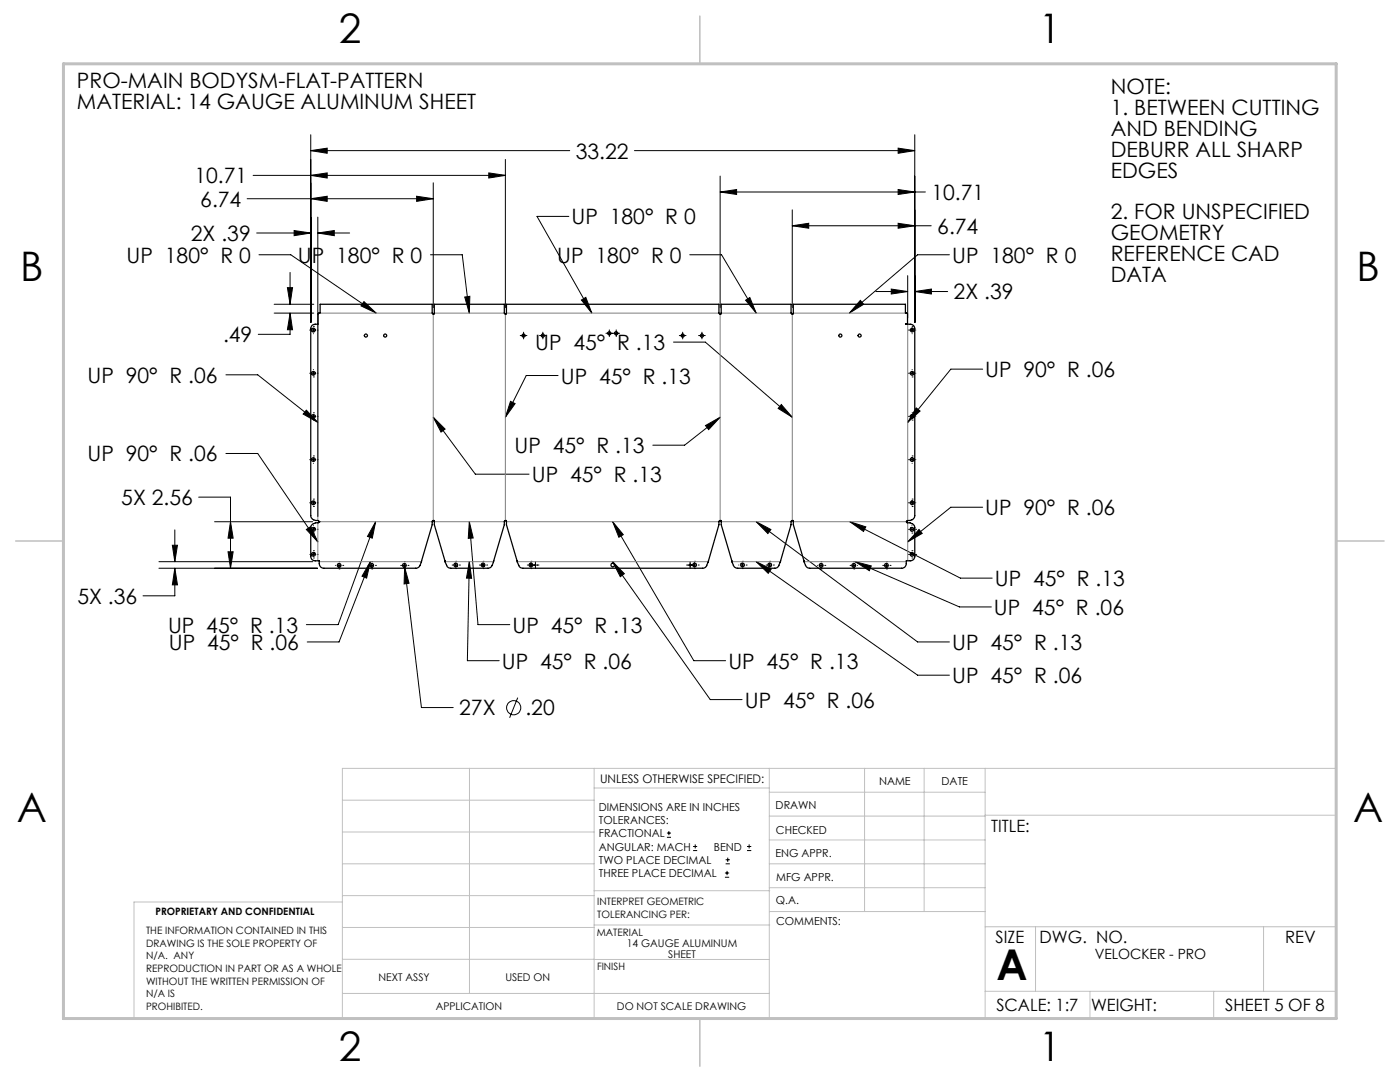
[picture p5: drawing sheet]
<svg xmlns="http://www.w3.org/2000/svg" width="279mm" height="216mm" viewBox="0 0 279 216" stroke-linecap="round" stroke-linejoin="round" font-family="sans-serif">
<g fill="none" stroke="#000" stroke-width=".2">
<path d="M49.3 39.7h37.2M50.5 35h50.4M62 30.1l3.3-.5v1zM62 39.7l3.3-.5v1zM62 35l3.3-.5v1zM62 26.9v37.4M62 30.1h51.7M83.1 39.2l3.4 .5-3.4 .5zM86.5 36.5v24.9M97.5 34.5l3.4 .5-3.4 .5zM100.9 31.8v29.6M126.6 30.1h56"/>
<path d="M143.7 38.3l3.3-.5v1zM143.7 35.1v26.3M143.7 38.3h41M179.2 29.6l3.4 .5-3.4 .5zM179.2 37.8l3.4 .5-3.4 .5zM182.6 26.9v37.4M51.2 46.5h10.8M51.7 50.8h6.3l17.1 11.7M57.4 57.4h1l-.5 3.3zM57.9 54.4v6.3M58.7 46l3.3 .5-3.3 .5zM63.4 46.5l3.3-.5v1z"/>
<path d="M63.4 43.3v59.7M63.4 46.5h6.4M85.9 50.8h6.4l1.4 11.7M92.7 59.3l1.1-.2-.1 3.4zM113.5 43.2h-6.3l10.9 19.3M116 59.9l.9-.6 1.2 3.2zM137.7 50.8h6.3l6.9 11.7M148.8 59.9l.8-.5 1.3 3.1zM158.1 45l3.3-.4v.9zM158.1 41.9v19.5M158.1 45h27.7M171.7 59.9l.7 .8-2.9 1.8z"/>
<path d="M174.8 58.2h6.4M177.9 57.7l3.3 .5-3.3 .5zM179.2 44.6l3.4 .4-3.4 .5zM181.2 55v8.4M182.6 58.2l3.3-.5v1zM182.6 58.2h6.5M189.5 50.8h-6.4l-13.6 11.7M45.1 74.8h6.3l12 9.5M54.7 60.7h7.9M54.7 62.5h7.9M57.9 62.5l.5 3.3h-1zM57.9 62.5v4.2h-6.4"/>
<path d="M61.8 74.5h.1M61.8 65.9h.1M62.2 74.5h.7M62.2 65.9h.7M62.5 75.2h.1M62.5 65.1h.1M62.5 65.5v.7M62.5 66.6h.1M62.5 73.7v.1M62.5 74.1v.7M63.3 74.5h.1M63.3 65.9h.1"/>
<path d="M72.6 60.2l2.5 2.3-3.1-1.5zM103.8 67h1.4M104.5 66.3v1.3M107.7 67h1.3M108.3 66.3v1.3M111.4 74.9h-6.4l-4.1 8.4M120.9 66.5h2.7M121.6 65.8v1.4M123 65.8v1.4M134.4 68.3h6.4l17.3 15M135.6 67h1.3M136.2 66.3v1.3"/>
<path d="M139.4 67h1.4M140.1 66.3v1.3M181.3 74.5h.1M181.3 65.9h.1M181.7 74.5h.7M181.7 65.9h.7M182 75.2h.1M182 65.1h.1M182 65.5v.7M182 66.6h.1M182 73.7v.1M182 74.1v.7"/>
<path d="M182.7 74.5h.1M182.7 65.9h.1M196.1 73.7h-6.3l-8.6 10.6M39.7 99.2h6.3v14.2M45.1 90.5h6.3l12 17.6M61.1 81.8l2.3 2.5-2.9-1.7zM61.8 83.1h.1M61.8 91.7h.1M62.2 83.1h.7M62.2 91.7h.7M62.5 82.4h.1M62.5 83.8h.1"/>
<path d="M62.5 91h.1M62.5 99.6h.1M62.5 82.7v.8M62.5 91.3v.8M62.5 92.4v.1M62.5 100v.7M63.3 83.1h.1M63.3 91.7h.1M86.5 83.3l2.3 2.3-.8 .6zM86.5 83.3l8.4 11.3h10.7M101.9 80.1l.9 .4-1.9 2.8zM140.8 84.9l2.9-1.6-2.3 2.4z"/>
<path d="M143.7 83.3l-7.1 5.5h-6.3M155.9 80.7l2.2 2.6-2.8-1.8zM181.3 91.7h.1M181.3 83.1h.1M181.7 83.1h.7M181.7 91.7h.7M182 99.6h.1M182 91h.1M182 82.4h.1M182 83.8h.1M182 82.7v.8M182 91.3v.8"/>
<path d="M182 92.4v.1M182 100v.7M182.7 83.1h.1M182.7 91.7h.1M182.8 81.4l.8 .6-2.4 2.3zM31.7 113.4h31.7M31.7 112.1h30.7M34.4 108.8h1l-.5 3.3zM34.9 113.4l.5 3.3h-1zM34.9 113.4v5.5h-6.4M34.9 105.7v6.4M42.8 104.1h19.6"/>
<path d="M45.5 110.1h1l-.5 3.3zM46 104.1l.5 3.3h-1zM61.1 105.7l.9-.6 1.4 3zM61.8 100.3h.1M61.8 105.6h.1M61.8 110.6h.1M62.2 105.6h.7M62.2 110.6h.7M62.2 100.3h.7M62.5 106.4h.1M62.5 109.9h.1M62.5 111.3h.1"/>
<path d="M62.5 101.1h.1M62.5 104.9h.1M62.5 105.3v.7M62.5 110.2v.8M63.3 105.6h.1M63.3 110.6h.1M63.3 100.3h.1M66.9 112.8h.1M67.3 112.8h.7M67.7 112.1h.1M67.7 113.5h.1M67.7 112.4v.8"/>
<path d="M68.4 112.8h.1M73.4 112.8h.1M73.8 112.8h.7M73.9 112.1l-.7 3.3-1-.4zM73.9 112.1l-6.2 16h-6.4M74.2 112.1h.1M74.2 113.5h.1M74.2 112.4v.8M74.9 112.8h.1M75 104.1l-.7 3.3-1-.4zM75 104.1l-7.5 20.5h-6.4M80 112.8h.1"/>
<path d="M80.3 112.8h.8M80.7 112.1h.1M80.7 113.5h.1M80.7 112.4v.8M80.8 113.2l.8 3.2-1 .1zM80.8 113.2l3.3 28h6.4M81.4 112.8h.1M90.2 112.7h.1M90.6 112.7h.7M90.9 112h.1M90.9 113.5h.1M90.9 112.4v.7"/>
<path d="M91.7 112.7h.1M93.7 112.1l.4 3.3h-1zM93.7 104.1l.7 3.3h-.9zM93.7 112.1l-.4 19.7h6.3M93.7 104.1l1.7 20.5h6.3M95.7 112.7h.1M96 112.7h.8M96.4 112h.1M96.4 113.5h.1M96.4 112.4v.7M97.1 112.7h.1M105.2 112.7h.1"/>
<path d="M105.6 112.7h2M106 112h.1M106 113.5h.1M106 112.4v.7M106.7 112.7h.1M106.9 112v1.5M122.3 112.1l2.3 2.4-.8 .6zM122.3 104.1l2.1 2.6-.9 .5zM122.3 112.1l19.4 27.5h6.4M122.3 104.1l16.2 27.7h6.3M137 112.7h2M137.7 112v1.5"/>
<path d="M137.9 112.7h.1M138.6 112h.1M138.6 113.5h.1M138.6 112.4v.7M139.3 112.7h.1M147.4 112.7h.1M147.8 112.7h.7M148.2 112h.1M148.2 113.5h.1M148.2 112.4v.7M148.9 112.7h.1M150.9 112.1l3 1.5-.6 .8z"/>
<path d="M150.9 104.1l2.9 1.6-.6 .8zM150.9 112.1l32.2 22.6h6.4M150.9 104.1l32.2 24h6.4M152.9 112.7h.1M153.2 112.7h.8M153.6 112h.1M153.6 113.5h.1M153.6 112.4v.7M154.3 112.7h.1M163.1 112.8h.1M163.5 112.8h.7M163.9 112.1h.1"/>
<path d="M163.9 113.5h.1M163.9 112.4v.8M164.6 112.8h.1M169.6 104.1l3.2 1-.5 .9zM169.6 104.1l22.1 11.3h6.3M169.7 112.8h.1M170 112.8h.7M170.4 112.1h.1M170.4 113.5h.1M170.4 112.4v.8M170.7 112.1l3.2 .8-.4 1zM170.7 112.1l20.8 9h6.3"/>
<path d="M171.1 112.8h.1M176.2 112.8h.1M176.5 112.8h.8M176.9 112.1h.1M176.9 113.5h.1M176.9 112.4v.8M177.6 112.8h.1M181.3 110.6h.1M181.3 105.6h.1M181.3 100.3h.1M181.6 105.6h.8M181.6 110.6h.8"/>
<path d="M181.7 100.3h.7M182 109.9h.1M182 111.3h.1M182 106.4h.1M182 104.9h.1M182 105.3v.7M182 110.2v.8M182 101.1h.1M182.7 110.6h.1M182.7 105.6h.1M182.7 100.3h.1M183.4 105.7l.6 .7-2.8 1.7z"/>
<path d="M196.1 101.2h-6.3l-8.6 6.9M103.3 139.2l-1.6 4M133.1 167.1h.8M133.1 166.2h.8M133.5 165.8v.9M138.3 169.7h.8M138.3 168.9h.8M138.7 168.5v.8M144.7 175h.8M144.7 174.2h.8M144.8 172.4h.9M144.8 171.6h.9"/>
<path d="M145.1 173.8v.8M145.2 171.1v.9M149.1 169.7h.8M149.1 168.9h.8M149.5 168.5v.8"/>
<circle cx="102.5" cy="141.2" r="1.41"/>
</g>
<g fill="none" stroke="#808080" stroke-width=".2">
<path d="M63.4 64.7v39.2M63.9 62.5h22.4M86.5 62.7v41.2M86.7 62.5h13.9M100.9 62.7v41.2M101.1 62.5h42.4M143.7 62.7v41.2M143.9 62.5h14M158.1 62.7v41.2M158.3 62.5h22.4M181.2 64.7v39.2M63.4 104.3v7.6"/>
<path d="M63.7 104.1h22.6M63.7 112.1h20.4M86.7 104.1h13.9M88.8 112.1h9.7M101.1 104.1h42.4M103.2 112.1h38.2M143.9 104.1h14M146.1 112.1h9.7M158.3 104.1h22.6M160.5 112.1h20.4M181.2 104.3v7.6"/>
</g>
<g fill="none" stroke="#c0c0c0" stroke-width=".2">
<path d="M68.3 159.7h50.3M93.7 153.3v44.9M118.6 153.3v49.9M118.6 157.2h34.9M153.5 153.3v49.9M153.5 158.1h43.1M172.5 153.3v28.6M184.4 153.3v28.6M196.6 153.3v49.9M68.3 180h-41.6v23.2h240v-49.9h-198.4v49.9M68.3 178.7h50.3M68.3 172.4h50.3"/>
<path d="M68.3 166h50.3M118.6 177.7h35M153.5 167.6h43.1M153.5 162.8h43.1M153.5 172.4h43.1M153.5 177.1h43.1M196.6 162.7h70.1M68.3 198.2h85.2M68.3 191.4l85.2 .1M68.3 185.1h50.3M118.6 184.6h35M153.6 181.9h43"/>
<path d="M196.6 197.8h70.1M196.6 184.9h70.1M206.7 184.9v12.9M217.5 197.8v5.4M242.2 197.8v5.4M252.2 184.9v12.9"/>
</g>
<path d="M139.7 3.2v9.5M3.1 107.9h9.6M266.7 107.9h9.5M139.7 203.2v9.6" fill="none" stroke="#c0c0c0" stroke-width=".3"/>
<path d="M12.7 12.7h254v190.5h-254z" fill="none" stroke="#c0c0c0" stroke-width=".6"/>
<g fill="#000">
<path d="M62 30.1l3.3-.5v1zM179.2 29.6l3.4 .5-3.4 .5zM63.4 46.5l3.3-.5v1zM58.7 46l3.3 .5-3.3 .5zM34.9 113.4l.5 3.3h-1zM34.4 108.8h1l-.5 3.3zM45.5 110.1h1l-.5 3.3zM46 104.1l.5 3.3h-1zM182.6 58.2l3.3-.5v1zM177.9 57.7l3.3 .5-3.3 .5zM83.1 39.2l3.4 .5-3.4 .5zM62 39.7l3.3-.5v1zM97.5 34.5l3.4 .5-3.4 .5zM62 35l3.3-.5v1zM179.2 44.6l3.4 .4-3.4 .5zM158.1 45l3.3-.4v.9zM143.7 38.3l3.3-.5v1zM179.2 37.8l3.4 .5-3.4 .5zM57.4 57.4h1l-.5 3.3zM57.9 62.5l.5 3.3h-1zM80.8 113.2l-.2 3.3 1-.1z"/>
<path d="M61.1 81.8l2.3 2.5-2.9-1.7zM61.1 105.7l.9-.6 1.4 3zM182.8 81.4l.8 .6-2.4 2.3zM183.4 105.7l.6 .7-2.8 1.7zM170.7 112.1l3.2 .8-.4 1zM150.9 112.1l3 1.5-.6 .8zM122.3 112.1l2.3 2.4-.8 .6zM93.7 112.1l.4 3.3h-1zM73.9 112.1l-.7 3.3-1-.4zM169.6 104.1l3.2 1-.5 .9zM150.9 104.1l2.9 1.6-.6 .8zM122.3 104.1l2.1 2.6-.9 .5zM93.7 104.1l.7 3.3h-.9zM75 104.1l-.7 3.3-1-.4zM86.5 83.3l2.3 2.3-.8 .6zM101.9 80.1l.9 .4-1.9 2.8zM155.9 80.7l2.2 2.6-2.8-1.8zM140.8 84.9l2.9-1.6-2.3 2.4zM171.7 59.9l.7 .8-2.9 1.8zM72.6 60.2l2.5 2.3-3.1-1.5zM148.8 59.9l.8-.5 1.3 3.1zM116 59.9l.9-.6 1.2 3.2zM92.7 59.3l1.1-.2-.1 3.4z"/>
</g>
<g fill="none" stroke="#000" stroke-width=".25">
<path d="M86.5 62.7l-.2-.2v-1.8h-22.4v1.7l-.4 .2v2.1a1.03 1.03 0 0 0-1.5 .9v37.3a.9 .9 0 0 0 .6 .8l1 .2 .1 .2M86.5 62.7h.1M86.5 62.7l.2-.2v-1.8h13.9v1.8l.3 .2M100.9 62.7h.1M100.9 62.7l.2-.2v-1.8h42.4v1.7l.2 .3M143.7 62.7h.1M143.7 62.7l.2-.2v-1.8h14v1.7l.2 .3M158.1 62.7h.1M158.1 62.7l.2-.2v-1.8h22.4v1.7l.4 .2v2l-.4 .1h.9a.9 .9 0 0 1 1 .9v37.3a.9 .9 0 0 1-.6 .8l-1 .2-.1 .2M63.7 104.1h.1M86.5 103.9l.2 .1v.7l2.4 8.1a.82 .82 0 0 0 .9 .6h7.4a.9 .9 0 0 0 .8-.6l2.4-8.1v-.7l.3-.1M86.5 103.9h.1"/>
<path d="M86.5 103.9l-.2 .1v.7l-2.5 8.1a.9 .9 0 0 1-.8 .6h-18.4a.9 .9 0 0 1-.9-.9v-.6h-.8a.85 .85 0 0 1-.9-.9v-5.7a.82 .82 0 0 1 .6-.8l.4-.2h.5l.2-.2M100.9 103.9l.2 .1v.7l2.4 8.1a.82 .82 0 0 0 .9 .6h35.8a.82 .82 0 0 0 .8-.6l2.5-8.1v-.6l.2-.2M100.9 103.9h.1M143.7 103.9l.2 .1v.7l2.5 8.1a.9 .9 0 0 0 .8 .6h7.4a.82 .82 0 0 0 .8-.6l2.5-8.1v-.6l.2-.2M143.7 103.9h.1M158.1 103.9l.2 .1v.7l2.5 8.1a.9 .9 0 0 0 .8 .6h18.4a.9 .9 0 0 0 .9-.9v-.6h.7a.9 .9 0 0 0 1-.9v-5.7a.82 .82 0 0 0-.6-.8l-.4-.2h-.6l-.1-.2M158.1 103.9h.1M180.9 104.1h.1"/>
<circle cx="62.5" cy="74.5" r=".36"/>
<circle cx="62.5" cy="65.8" r=".36"/>
<circle cx="73" cy="67" r=".31"/>
<circle cx="76.9" cy="67" r=".31"/>
<circle cx="104.5" cy="67" r=".31"/>
<circle cx="108.3" cy="67" r=".31"/>
<circle cx="121.6" cy="66.5" r=".32"/>
<circle cx="123" cy="66.5" r=".32"/>
<circle cx="136.2" cy="67" r=".31"/>
<circle cx="140.1" cy="67" r=".31"/>
<circle cx="167.7" cy="67" r=".31"/>
<circle cx="171.5" cy="67" r=".31"/>
<circle cx="182" cy="74.5" r=".37"/>
<circle cx="182" cy="65.8" r=".37"/>
<circle cx="62.5" cy="83.1" r=".36"/>
<circle cx="62.5" cy="91.7" r=".36"/>
<circle cx="182" cy="83.1" r=".37"/>
<circle cx="182" cy="91.7" r=".37"/>
<circle cx="62.5" cy="100.3" r=".36"/>
<circle cx="62.6" cy="105.6" r=".37"/>
<circle cx="62.6" cy="110.6" r=".37"/>
<circle cx="67.7" cy="112.8" r=".37"/>
<circle cx="74.2" cy="112.8" r=".37"/>
<circle cx="80.7" cy="112.8" r=".37"/>
<circle cx="91" cy="112.7" r=".37"/>
<circle cx="96.4" cy="112.7" r=".37"/>
<circle cx="106" cy="112.7" r=".37"/>
<circle cx="122.3" cy="112.7" r=".37"/>
<circle cx="138.6" cy="112.7" r=".37"/>
<circle cx="148.2" cy="112.7" r=".37"/>
<circle cx="153.6" cy="112.7" r=".37"/>
<circle cx="163.9" cy="112.8" r=".37"/>
<circle cx="170.4" cy="112.8" r=".37"/>
<circle cx="176.9" cy="112.8" r=".37"/>
<circle cx="182" cy="110.6" r=".37"/>
<circle cx="182" cy="105.6" r=".37"/>
<circle cx="182.1" cy="100.3" r=".36"/>
</g>
<text font-size="8.5" x="198.9" y="195.5">A</text>
<g font-size="8.1">
<text x="67.6" y="8.5">2</text>
<text x="207.3" y="8.5">1</text>
<text x="4" y="56.2">B</text>
<text x="270.7" y="56.2">B</text>
<text x="3.3" y="164.1">A</text>
<text x="270" y="164.1">A</text>
<text x="67.6" y="211.7">2</text>
<text x="207.3" y="211.7">1</text>
</g>
<g font-size="4.2">
<text x="15.4" y="17.5">PRO-MAIN BODYSM-FLAT-PATTERN</text>
<text x="15.4" y="21.7">MATERIAL: 14 GAUGE ALUMINUM SHEET</text>
<text x="221.7" y="18.7">NOTE:</text>
<text x="221.7" y="22.9">1. BETWEEN CUTTING</text>
<text x="221.7" y="27.1">AND BENDING</text>
<text x="114.9" y="31.6">33.22</text>
<text x="221.7" y="31.3">DEBURR ALL SHARP</text>
<text x="221.7" y="35.4">EDGES</text>
<text x="38.8" y="36.6">10.71</text>
<text x="40" y="41.2">6.74</text>
<text x="185.9" y="39.9">10.71</text>
<text x="114.1" y="44.7">UP 180° R 0</text>
<text x="187.1" y="46.6">6.74</text>
<text x="221.7" y="43.8">2. FOR UNSPECIFIED</text>
<text x="221.7" y="48">GEOMETRY</text>
<text x="25.3" y="52.4">UP 180° R 0</text>
<text x="38.1" y="48.1">2X .39</text>
<text x="59.5" y="52.4">UP 180° R 0</text>
<text x="111.2" y="52.4">UP 180° R 0</text>
<text x="190" y="52.4">UP 180° R 0</text>
<text x="221.7" y="52.1">REFERENCE CAD</text>
<text x="190.3" y="59.8">2X .39</text>
<text x="221.7" y="56.3">DATA</text>
<text x="44.5" y="68.3">.49</text>
<text x="106.8" y="69.8">UP 45° R .13</text>
<text x="17.5" y="76.4">UP 90° R .06</text>
<text x="111.9" y="76.5">UP 45° R .13</text>
<text x="196.6" y="75.2">UP 90° R .06</text>
<text x="17.5" y="92.1">UP 90° R .06</text>
<text x="102.7" y="90.4">UP 45° R .13</text>
<text x="24.2" y="100.8">5X 2.56</text>
<text x="106.1" y="96.2">UP 45° R .13</text>
<text x="196.6" y="102.8">UP 90° R .06</text>
<text x="198.6" y="116.9">UP 45° R .13</text>
<text x="15.4" y="120.5">5X .36</text>
<text x="198.4" y="122.7">UP 45° R .06</text>
<text x="33.5" y="126.3">UP 45° R .13</text>
<text x="33.7" y="129.7">UP 45° R .06</text>
<text x="102.3" y="126.3">UP 45° R .13</text>
<text x="190" y="129.7">UP 45° R .13</text>
<text x="100.2" y="133.4">UP 45° R .06</text>
<text x="145.4" y="133.4">UP 45° R .13</text>
<text x="190" y="136.3">UP 45° R .06</text>
<text x="91.6" y="142.8">27X</text>
<text x="104.9" y="142.8">.20</text>
<text x="148.7" y="141.2">UP 45° R .06</text>
</g>
<g font-size="3.4">
<text x="197.8" y="166">TITLE:</text>
<text x="198.7" y="188.1">SIZE</text>
<text x="207.5" y="188.1">DWG. NO.</text>
<text x="256.5" y="188.2">REV</text>
<text x="198.8" y="201.7">SCALE: 1:7</text>
<text x="217.7" y="201.8">WEIGHT:</text>
<text x="244.5" y="201.7">SHEET 5 OF 8</text>
</g>
<text font-size="2.8" x="218.5" y="191.3">VELOCKER - PRO</text>
<text font-size="2.4" x="119.8" y="156.2">UNLESS OTHERWISE SPECIFIED:</text>
<g font-size="2.2">
<text x="119.5" y="161.8">DIMENSIONS ARE IN INCHES</text>
<text x="154.8" y="161.4">DRAWN</text>
<text x="175.4" y="156.6">NAME</text>
<text x="187.9" y="156.7">DATE</text>
<text x="119.5" y="164.4">TOLERANCES:</text>
<text x="119.5" y="167.1">FRACTIONAL</text>
<text x="154.9" y="166.3">CHECKED</text>
<text x="119.5" y="169.7">ANGULAR: MACH</text>
<text x="119.5" y="172.4">TWO PLACE DECIMAL</text>
<text x="142.5" y="169.7">BEND</text>
<text x="154.8" y="171">ENG APPR.</text>
<text x="119.5" y="175">THREE PLACE DECIMAL</text>
<text x="154.9" y="175.7">MFG APPR.</text>
<text x="154.9" y="180.4">Q.A.</text>
<text x="154.9" y="184.6">COMMENTS:</text>
</g>
<g font-size="2.1">
<text x="125.1" y="189">14 GAUGE ALUMINUM</text>
<text x="133.4" y="191.1">SHEET</text>
<text x="75.5" y="195.7">NEXT ASSY</text>
<text x="100.9" y="195.7">USED ON</text>
<text x="86.9" y="201.5">APPLICATION</text>
<text x="123.1" y="201.6">DO NOT SCALE DRAWING</text>
</g>
<g font-size="2">
<text x="31" y="182.6">PROPRIETARY AND CONFIDENTIAL</text>
<text x="119.2" y="180.6">INTERPRET GEOMETRIC</text>
<text x="119.2" y="183.1">TOLERANCING PER:</text>
<text x="29.2" y="186.4">THE INFORMATION CONTAINED IN THIS</text>
<text x="29.2" y="188.9">DRAWING IS THE SOLE PROPERTY OF</text>
<text x="29.2" y="191.4">N/A. ANY</text>
<text x="119.1" y="186.7">MATERIAL</text>
<text x="29.2" y="193.9">REPRODUCTION IN PART OR AS A WHOLE</text>
<text x="29.2" y="196.5">WITHOUT THE WRITTEN PERMISSION OF</text>
<text x="119.1" y="193.5">FINISH</text>
<text x="29.2" y="199">N/A IS</text>
<text x="29.2" y="201.5">PROHIBITED.</text>
</g>
</svg>
